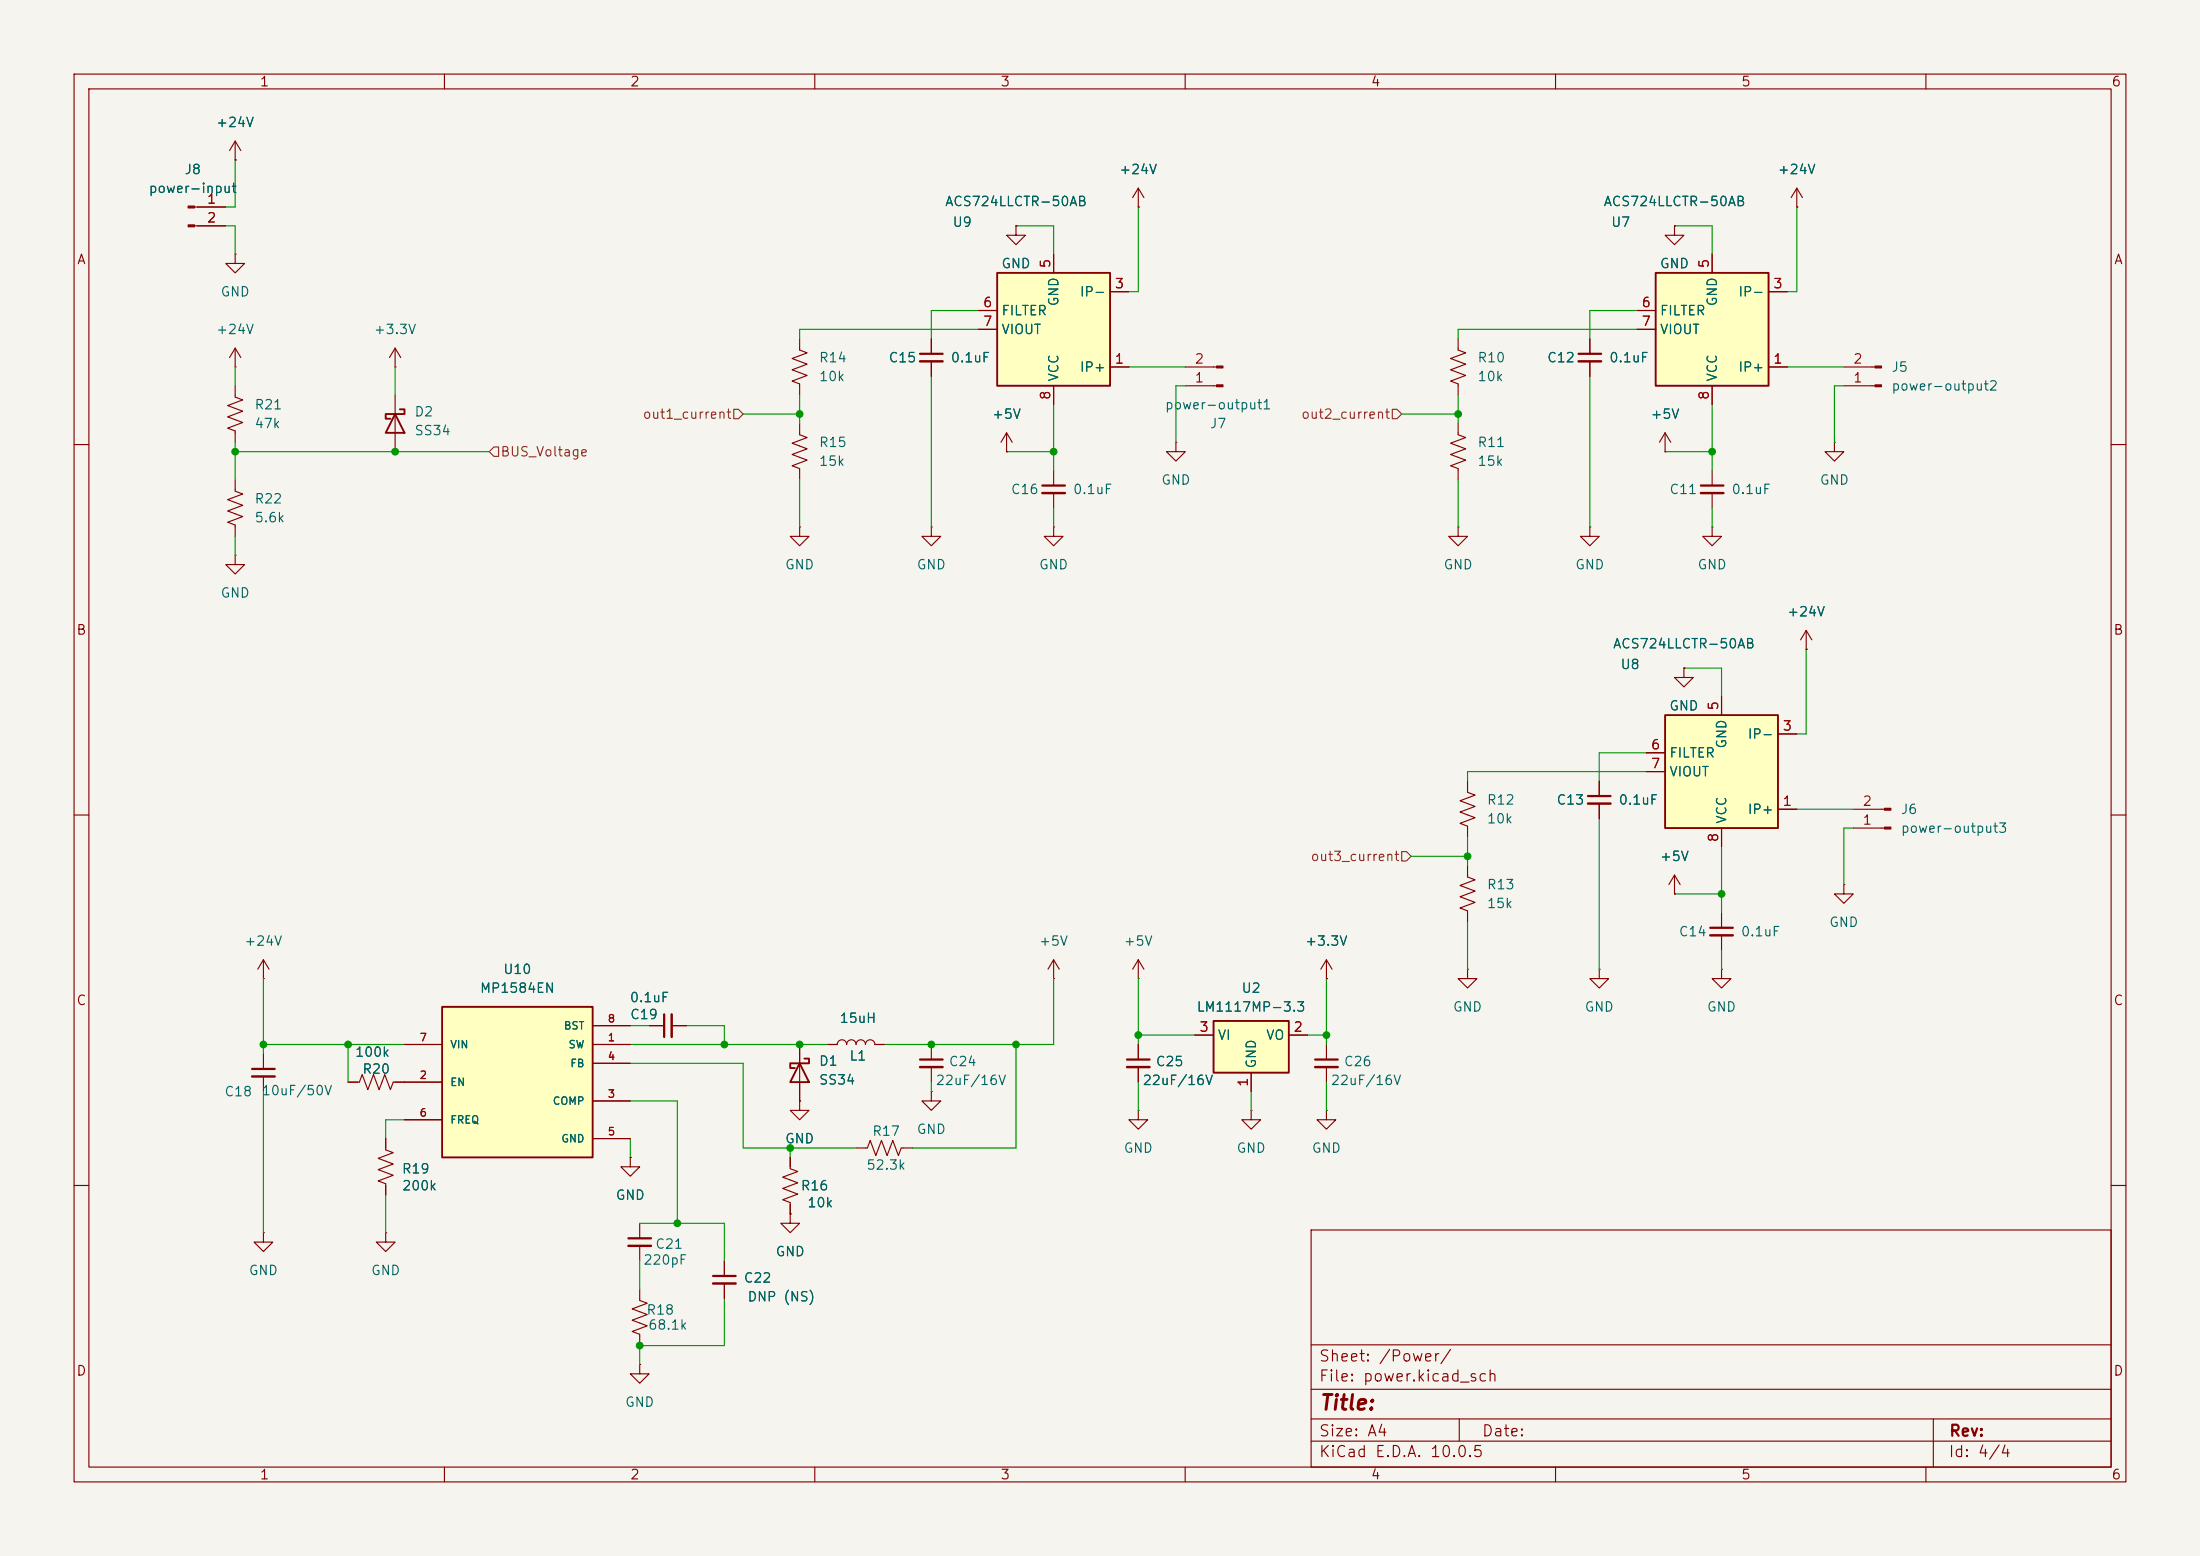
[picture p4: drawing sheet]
<svg xmlns="http://www.w3.org/2000/svg" width="297mm" height="210mm" viewBox="0 0 297 210" stroke-linecap="round" stroke-linejoin="round" font-family="sans-serif">
<path d="M0 0h297v210h-297z" fill="#f5f4ef" stroke="#f5f4ef" stroke-width=".14"/>
<g fill="none" stroke="#840000" stroke-width=".15">
<path d="M10 10h277v190h-277zM12 12h273v186h-273zM60 10v2M110 10v2M160 10v2M210 10v2M260 10v2M10 60h2M285 60h2M243.8 87.6h.1M243.8 85.1l-.7 1.3M243.8 85.1l.8 1.3"/>
<path d="M243.8 85.1v2.5M10 110h2M248.9 119.4v1.3h1.3l-1.3 1.2-1.3-1.2h1.3M248.9 119.4h.1M285 110h2M179.1 132.1h.1M179.1 129.5v2.6M179.1 129.5l-.8 1.3M179.1 129.5l.7 1.3M115.6 154.9h1.5l.4-1 .7 2.1 .8-2.1 .8 2.1 .7-2.1 .8 2.1 .4-1.1h1.5M153.7 141v2M153.7 144v2.1"/>
<path d="M179.1 149.9v1.2h1.2l-1.2 1.3-1.3-1.3h1.3M179.1 149.9h.1M179.1 141v2M179.1 144v2.1M10 160h2M86.4 174v1.5l1 .4-2.1 .8 2.1 .7-2.1 .8 2.1 .7-2.1 .8 1.1 .4v1.5M177 166h108v32h-108zM285 160h2M60 198v2M86.4 184.2v1.2h1.2l-1.2 1.3-1.3-1.3h1.3M86.4 184.2h.1M110 198v2"/>
<path d="M160 198v2M177 194.5h108M177 191.5h108M177 187.5h108M177 181.5h108M197 191.5v3M210 198v2M260 198v2M261 191.5v6.5"/>
</g>
<path d="M152.1 143h3.1M177.5 143h3.1" fill="none" stroke="#840000" stroke-width=".3"/>
<path d="M152.1 144h3.1M177.5 144h3.1" fill="none" stroke="#840000" stroke-width=".33"/>
<path d="M163.8 137.8h10.2v7h-10.2z" fill="#ffffc2"/>
<path d="M163.8 137.8h10.2v7h-10.2z" fill="none" stroke="#840000" stroke-width=".25"/>
<g fill="none" stroke="#840000" stroke-width=".15">
<path d="M196.8 45.7v1.5l1.1 .4-2.1 .8 2.1 .7-2.1 .8 2.1 .8-2.1 .7 1 .4v1.5M214.6 45.7v2.1M214.6 48.8v2M224.8 58.4l-.8 1.3M224.8 58.4l.8 1.3M224.8 58.4v2.6M247.6 59.7v1.3h1.3l-1.3 1.2-1.2-1.2h1.2M247.6 59.7h.1M248.9 52.1h4.2M248.9 49.5h4.2M224.8 61h.1M231.1 71.1v1.3h1.3l-1.3 1.3-1.2-1.3h1.2"/>
<path d="M231.1 71.1h.1M231.1 63.5v2M231.1 66.5v2.1M87.6 138.4h2.1M90.7 138.4h2M142.2 132.1h.1M142.2 129.5l-.7 1.3M142.2 129.5l.8 1.3M142.2 129.5v2.6M153.7 132.1h.1M153.7 129.5l-.8 1.3M153.7 129.5l.7 1.3"/>
<path d="M153.7 129.5v2.6M161.3 139.7h2.5M174 139.7h2.5M52.1 153.7v1.5l1 .4-2 .7 2 .8-2 .8 2 .7-2 .8 1 .4v1.5M85.1 156.2v1.3h1.3l-1.3 1.3-1.3-1.3h1.3M85.1 156.2h.1M106.7 156.2v1.5l1 .4-2 .8 2 .7-2 .8 2 .8-2 .7 1 .4v1.5M107.9 148.6v1.3h1.3l-1.3 1.2-1.2-1.2h1.2M107.9 148.6h.1M125.7 147.3v1.3h1.3l-1.3 1.3-1.2-1.3h1.2M125.7 147.3h.1M125.7 141v2"/>
<path d="M125.7 144v2.1M153.7 149.9v1.2h1.2l-1.2 1.3-1.3-1.3h1.3M153.7 149.9h.1M168.9 149.9v1.2h1.3l-1.3 1.3-1.3-1.3h1.3M168.9 149.9h.1M168.9 144.8v2.5M52.1 166.4v1.2h1.2l-1.2 1.3-1.3-1.3h1.3M52.1 166.4h.1M86.4 165.1v2M86.4 168.1v2.1M97.8 170.2v2M97.8 173.2v2.1"/>
<path d="M106.7 163.8v1.3h1.2l-1.2 1.3-1.3-1.3h1.3M106.7 163.8h.1"/>
</g>
<path d="M213.1 47.8h3.1M229.6 65.5h3.1M89.7 136.9v3.1M124.2 143h3.1M84.8 167.1h3.1M96.3 172.2h3" fill="none" stroke="#840000" stroke-width=".3"/>
<path d="M213.1 48.8h3.1M229.6 66.5h3.1M90.7 136.9v3.1M124.2 144h3.1M84.8 168.1h3.1M96.3 173.2h3" fill="none" stroke="#840000" stroke-width=".33"/>
<g fill="#840000" stroke="#840000" stroke-width=".15">
<path d="M253.1 51.9h.9v.3h-.9z"/>
<path d="M253.1 49.4h.9v.3h-.9z"/>
</g>
<path d="M223.5 36.8h15.3v15.3h-15.3z" fill="#ffffc2"/>
<path d="M223.5 36.8h15.3v15.3h-15.3z" fill="none" stroke="#840000" stroke-width=".25"/>
<path d="M226.1 30.5v1.3h1.2l-1.2 1.2-1.3-1.2h1.3M226.1 30.5h.1M231.1 34.3v2.5M238.8 39.4h2.5M242.6 27.9h.1M242.6 25.4l-.8 1.3M242.6 25.4l.7 1.3M242.6 25.4v2.5M221 41.9h2.5M221 44.5h2.5M231.1 52.1v2.5M238.8 49.5h2.5" fill="none" stroke="#840000" stroke-width=".15"/>
<path d="M59.7 135.9h20.3v20.3h-20.3z" fill="#ffffc2"/>
<path d="M53.3 55.9l1.3 2.5h-2.5zM54 55.2h.6v.7h-2.5v.6h.6M59.7 135.9h20.3v20.3h-20.3z" fill="none" stroke="#840000" stroke-width=".25"/>
<g fill="none" stroke="#840000" stroke-width=".15">
<path d="M31.7 19.1l-.7 1.2M31.7 19.1l.8 1.2M31.7 19.1v2.5M26.3 27.9h4.2M26.3 30.5h4.2M31.7 34.3v1.3h1.3l-1.3 1.2-1.2-1.2h1.2M31.7 34.3h.1M31.7 21.6h.1M137.2 30.5v1.3h1.2l-1.2 1.2-1.3-1.2h1.3M137.2 30.5h.1M153.7 27.9h.1M153.7 25.4l-.8 1.3"/>
<path d="M153.7 25.4l.7 1.3M153.7 25.4v2.5M31.7 52.1v1.5l1.1 .4-2.1 .7 2.1 .8-2.1 .8 2.1 .7-2.1 .8 1 .4v1.5M31.7 49.5h.1M31.7 47v2.5M31.7 47l-.7 1.3M31.7 47l.8 1.3M53.3 49.5h.1M53.3 47l-.7 1.3M53.3 47l.8 1.3M53.3 47v2.5M53.3 53.3v7.7"/>
<path d="M196.8 57.2v1.5l1.1 .4-2.1 .7 2.1 .8-2.1 .7 2.1 .8-2.1 .8 1 .3v1.6M142.2 71.1v1.3h1.3l-1.3 1.3-1.2-1.3h1.2M142.2 71.1h.1M196.8 71.1v1.3h1.3l-1.3 1.3-1.2-1.3h1.2M196.8 71.1h.1M214.6 71.1v1.3h1.3l-1.3 1.3-1.2-1.3h1.2M214.6 71.1h.1M35.6 132.1h.1M35.6 129.5l-.8 1.3M35.6 129.5l.7 1.3M35.6 129.5v2.6M80 138.4h5.1"/>
<path d="M35.6 142.2v2.1M35.6 145.3v2M47 146.1h1.5l.4-1.1 .8 2.1 .7-2.1 .8 2.1 .7-2.1 .8 2.1 .4-1h6.6M54.6 141h5.1M54.6 151.1h5.1M80 141h5.1M80 148.6h5.1M80 143.5h5.1M80 153.7h5.1M35.6 166.4v1.2h1.2l-1.2 1.3-1.3-1.3h1.3M35.6 166.4h.1"/>
</g>
<path d="M34 144.3h3.1" fill="none" stroke="#840000" stroke-width=".3"/>
<path d="M34 145.3h3.1" fill="none" stroke="#840000" stroke-width=".33"/>
<g fill="#840000" stroke="#840000" stroke-width=".15">
<path d="M25.4 27.8h.9v.3h-.9z"/>
<path d="M25.4 30.4h.9v.2h-.9z"/>
</g>
<path d="M134.6 36.8h15.3v15.3h-15.3z" fill="#ffffc2"/>
<path d="M134.6 36.8h15.3v15.3h-15.3zM107.9 143.5l1.3 2.6h-2.5zM108.6 142.9h.6v.6h-2.5v.6h.6" fill="none" stroke="#840000" stroke-width=".25"/>
<g fill="none" stroke="#840000" stroke-width=".15">
<path d="M142.2 34.3v2.5M149.9 39.4h2.5M107.9 57.2v1.5l1.1 .4-2.1 .7 2.1 .8-2.1 .7 2.1 .8-2.1 .8 1 .3v1.6M107.9 45.7v1.5l1.1 .4-2.1 .8 2.1 .7-2.1 .8 2.1 .8-2.1 .7 1 .4v1.5M125.7 45.7v2.1M125.7 48.8v2M132.1 41.9h2.5M132.1 44.5h2.5M135.9 58.4l-.8 1.3M135.9 58.4l.8 1.3M135.9 58.4v2.6M142.2 52.1v2.5"/>
<path d="M149.9 49.5h2.5M158.7 59.7v1.3h1.3l-1.3 1.2-1.2-1.2h1.2M158.7 59.7h.1M160 49.5h4.2M160 52.1h4.2M31.7 64.8v1.5l1.1 .4-2.1 .7 2.1 .8-2.1 .8 2.1 .7-2.1 .8 1 .4v1.5M31.7 74.9v1.3h1.3l-1.3 1.3-1.2-1.3h1.2M31.7 74.9h.1M107.9 71.1v1.3h1.3l-1.3 1.3-1.2-1.3h1.2M107.9 71.1h.1M125.7 71.1v1.3h1.3l-1.3 1.3-1.2-1.3h1.2M125.7 71.1h.1"/>
<path d="M135.9 61h.1M142.2 63.5v2M142.2 66.5v2.1M227.3 90.2v1.2h1.3l-1.3 1.3-1.2-1.3h1.2M227.3 90.2h.1M198.1 116.8v1.6l1 .3-2 .8 2 .8-2 .7 2 .8-2 .8 1 .3v1.6M226.1 118.1l-.8 1.3M226.1 118.1l.7 1.3M226.1 118.1v2.6M198.1 130.8v1.3h1.3l-1.3 1.3-1.3-1.3h1.3M198.1 130.8h.1M215.9 130.8v1.3h1.3l-1.3 1.3-1.3-1.3h1.3"/>
<path d="M215.9 130.8h.1M226.1 120.7h.1M232.4 130.8v1.3h1.3l-1.3 1.3-1.3-1.3h1.3M232.4 130.8h.1M232.4 123.2v2M232.4 126.2v2.1M107.9 141v7.6M111.8 141h1.2a.64 .64 0 0 1 .7-.7 .64 .64 0 0 1 .6 .7 .64 .64 0 0 1 .6-.7 .64 .64 0 0 1 .7 .7 .64 .64 0 0 1 .6-.7 .64 .64 0 0 1 .6 .7 .64 .64 0 0 1 .7-.7 .64 .64 0 0 1 .6 .7h1.3"/>
</g>
<path d="M124.2 47.8h3.1M140.7 65.5h3.1M230.9 125.2h3" fill="none" stroke="#840000" stroke-width=".3"/>
<path d="M124.2 48.8h3.1M140.7 66.5h3.1M230.9 126.2h3" fill="none" stroke="#840000" stroke-width=".33"/>
<g fill="#840000" stroke="#840000" stroke-width=".15">
<path d="M164.2 51.9h.9v.3h-.9z"/>
<path d="M164.2 49.4h.9v.3h-.9z"/>
</g>
<path d="M224.8 96.5h15.2v15.3h-15.2z" fill="#ffffc2"/>
<path d="M224.8 96.5h15.2v15.3h-15.2z" fill="none" stroke="#840000" stroke-width=".25"/>
<g fill="none" stroke="#840000" stroke-width=".15">
<path d="M26.7 27.9h3.8M26.7 30.5h3.8M31.7 21.6h.1M137.2 30.5h.1M142.2 34.3v2.5M149.9 39.4h2.5M153.7 27.9h.1M226.1 30.5h.1M231.1 34.3v2.5M238.8 39.4h2.5M242.6 27.9h.1M125.7 45.7v2.1"/>
<path d="M125.7 48.8v2M132.1 41.9h2.5M132.1 44.5h2.5M142.2 52.1v2.5M149.9 49.5h2.5M214.6 45.7v2.1M214.6 48.8v2M221 41.9h2.5M221 44.5h2.5M231.1 52.1v2.5M238.8 49.5h2.5M135.9 61h.1"/>
<path d="M224.8 61h.1M227.3 90.2h.1M232.4 94v2.5M240 99.1h2.6M243.8 87.6h.1M198.1 105.4v1.5l1 .4-2 .8 2 .7-2 .8 2 .8-2 .7 1 .4v1.5M215.9 105.4v2M215.9 108.5v2M222.2 101.6h2.6M222.2 104.1h2.6M232.4 111.8v2.5M240 109.2h2.6"/>
<path d="M250.2 109.2h4.2M250.2 111.8h4.2M80 138.4h5.1M87.6 138.4h2.1M90.7 138.4h2M161.3 139.7h2.5M174 139.7h2.5M179.1 132.1h.1M226.1 120.7h.1M47 146.1h1.3M52.1 153.7v1.2M53.3 146.1h6.4"/>
<path d="M54.6 141h5.1M54.6 151.1h5.1M80 141h5.1M80 148.6h5.1M80 143.5h5.1M80 153.7h5.1M85.1 156.2h.1M106.7 156.2v1.3M107.9 148.6h.1M107.9 141v2.5M107.9 146.1v2.5M111.8 141h1.2"/>
<path d="M118.1 141h1.3M153.7 141v2M153.7 144v2.1M168.9 144.8v2.5M52.1 160v1.3M97.8 170.2v2M97.8 173.2v2.1M106.7 163.8h.1M106.7 162.6v1.2"/>
</g>
<path d="M214.4 107.4h3" fill="none" stroke="#840000" stroke-width=".3"/>
<path d="M214.4 108.5h3" fill="none" stroke="#840000" stroke-width=".33"/>
<g fill="#840000" stroke="#840000" stroke-width=".15">
<path d="M254.4 111.6h.9v.3h-.9z"/>
<path d="M254.4 109.1h.9v.2h-.9z"/>
</g>
<path d="M99.1 55.2h.6l.6 .7-.6 .6h-.6zM188 55.2h.6l.6 .7-.6 .6h-.6zM66.7 60.3h.6v1.3h-.6l-.7-.6zM189.2 114.9h.7l.6 .7-.6 .6h-.7z" fill="none" stroke="#725600" stroke-width=".15"/>
<g fill="none" stroke="#009600" stroke-width=".15">
<path d="M30.5 30.5h1.2v3.8M31.7 21.6v6.3h-1.2M137.2 30.5h5v3.8M153.7 27.9v11.5h-1.3M226.1 30.5h5v3.8M242.6 27.9v11.5h-1.3M31.7 49.5v2.6M31.7 59.7v5.1M53.3 49.5v3.8M100.3 55.9h7.6M107.9 53.3v3.9M125.7 50.8v20.3"/>
<path d="M132.1 41.9h-6.4v3.8M132.1 44.5h-24.2v1.2M142.2 54.6v8.9M152.4 49.5h7.6M160 52.1h-1.3v7.6M189.2 55.9h7.6M196.8 53.3v3.9M214.6 50.8v20.3M221 41.9h-6.4v3.8M221 44.5h-24.2v1.2M231.1 54.6v8.9M241.3 49.5h7.6"/>
<path d="M248.9 52.1h-1.3v7.6M31.7 72.4v2.5M31.7 61h34.3M107.9 64.8v6.3M135.9 61h6.3M142.2 68.6v2.5M196.8 64.8v6.3M224.8 61h6.3M231.1 68.6v2.5M227.3 90.2h5.1v3.8M243.8 87.6v11.5h-1.2M190.5 115.6h7.6"/>
<path d="M198.1 113v3.8M215.9 110.5v20.3M222.2 104.1h-24.1v1.3M222.2 101.6h-6.3v3.8M232.4 114.3v8.9M242.6 109.2h7.6M250.2 111.8h-1.3v7.6M35.6 132.1v10.1M85.1 138.4h2.5M92.7 138.4h5.1v2.6M142.2 132.1v8.9h-22.8M153.7 132.1v8.9"/>
<path d="M153.7 139.7h7.6M176.5 139.7h2.6M179.1 132.1v8.9M198.1 124.5v6.3M226.1 120.7h6.3M232.4 128.3v2.5M35.6 147.3v19.1M35.6 141h19M47 141v5.1M54.6 151.1h-2.5v2.6M85.1 143.5h15.2v11.4h15.3M85.1 141h26.7"/>
<path d="M85.1 153.7v2.5M85.1 148.6h6.3v16.5M106.7 154.9v1.3M125.7 146.1v1.2M137.2 141v13.9h-14M153.7 146.1v3.8M168.9 147.3v2.6M179.1 146.1v3.8M52.1 161.3v5.1M86.4 165.1h11.4v5.1M86.4 170.2v3.8M97.8 175.3v6.3h-11.4v2.6"/>
</g>
<g fill="#009600" stroke="#009600" stroke-width=".14">
<circle cx="106.7" cy="154.9" r=".46"/>
<circle cx="107.9" cy="141" r=".46"/>
<circle cx="97.8" cy="141" r=".46"/>
<circle cx="91.4" cy="165.1" r=".46"/>
<circle cx="86.4" cy="181.6" r=".46"/>
<circle cx="47" cy="141" r=".46"/>
<circle cx="35.6" cy="141" r=".46"/>
<circle cx="137.2" cy="141" r=".46"/>
<circle cx="142.2" cy="61" r=".46"/>
<circle cx="198.1" cy="115.6" r=".46"/>
<circle cx="232.4" cy="120.7" r=".46"/>
<circle cx="31.7" cy="61" r=".46"/>
<circle cx="107.9" cy="55.9" r=".46"/>
<circle cx="53.3" cy="61" r=".46"/>
<circle cx="196.8" cy="55.9" r=".46"/>
<circle cx="231.1" cy="61" r=".46"/>
<circle cx="125.7" cy="141" r=".46"/>
<circle cx="153.7" cy="139.7" r=".46"/>
<circle cx="179.1" cy="139.7" r=".46"/>
</g>
<text font-size="2" fill="#840000" x="178" y="190.8">Title:</text>
<g font-size="1.5" fill="#840000">
<text x="178" y="184.1">Sheet: /Power/</text>
<text x="178" y="186.8">File: power.kicad_sch</text>
<text x="178" y="197">KiCad E.D.A. 10.0.5</text>
<text x="178" y="194.2">Size: A4</text>
<text x="200" y="194.2">Date:</text>
<text x="263" y="197">Id: 4/4</text>
<text x="263" y="194.2">Rev:</text>
</g>
<g font-size="1.3" fill="#840000">
<text x="35" y="12">1</text>
<text x="85" y="12">2</text>
<text x="135" y="12">3</text>
<text x="185" y="12">4</text>
<text x="235" y="12">5</text>
<text x="285" y="12">6</text>
<text x="10.3" y="36">A</text>
<text x="285.3" y="36">A</text>
<text x="10.2" y="86">B</text>
<text x="285.2" y="86">B</text>
<text x="10.2" y="136">C</text>
<text x="285.2" y="136">C</text>
<text x="10.2" y="186">D</text>
<text x="285.2" y="186">D</text>
<text x="35" y="200">1</text>
<text x="85" y="200">2</text>
<text x="135" y="200">3</text>
<text x="185" y="200">4</text>
<text x="235" y="200">5</text>
<text x="285" y="200">6</text>
</g>
<g font-size="1.3" fill="#006464">
<text x="29.1" y="17.5">+24V</text>
<text x="24.8" y="23.8">J8</text>
<text x="151" y="23.8">+24V</text>
<text x="239.9" y="23.8">+24V</text>
<text x="20" y="26.4">power-input</text>
<text x="127.5" y="28.1">ACS724LLCTR-50AB</text>
<text x="216.4" y="28.1">ACS724LLCTR-50AB</text>
<text x="128.5" y="30.9">U9</text>
<text x="217.4" y="30.9">U7</text>
<text x="29.7" y="40.3">GND</text>
<text x="135.1" y="36.5">GND</text>
<text x="143.2" y="41.4" transform="rotate(-90 143.2 41.4)">GND</text>
<text x="145.7" y="40.3">IP-</text>
<text x="224" y="36.5">GND</text>
<text x="232.1" y="41.4" transform="rotate(-90 232.1 41.4)">GND</text>
<text x="234.6" y="40.3">IP-</text>
<text x="29.1" y="45.4">+24V</text>
<text x="50.4" y="45.4">+3.3V</text>
<text x="135.1" y="42.9">FILTER</text>
<text x="135.1" y="45.4">VIOUT</text>
<text x="224" y="42.9">FILTER</text>
<text x="224" y="45.4">VIOUT</text>
<text x="110.5" y="49.2">R14</text>
<text x="110.5" y="51.8">10k</text>
<text x="119.9" y="49.2">C15</text>
<text x="128.3" y="49.2">0.1uF</text>
<text x="143.2" y="51.6" transform="rotate(-90 143.2 51.6)">VCC</text>
<text x="145.7" y="50.5">IP+</text>
<text x="199.4" y="49.2">R10</text>
<text x="199.4" y="51.8">10k</text>
<text x="208.8" y="49.2">C12</text>
<text x="217.2" y="49.2">0.1uF</text>
<text x="232.1" y="51.6" transform="rotate(-90 232.1 51.6)">VCC</text>
<text x="234.6" y="50.5">IP+</text>
<text x="255.3" y="50.5">J5</text>
<text x="255.3" y="53">power-output2</text>
<text x="34.3" y="55.6">R21</text>
<text x="34.3" y="58.1">47k</text>
<text x="55.9" y="56.5">D2</text>
<text x="55.9" y="59.1">SS34</text>
<text x="133.8" y="56.8">+5V</text>
<text x="157.2" y="55.6">power-output1</text>
<text x="163.2" y="58.1">J7</text>
<text x="222.7" y="56.8">+5V</text>
<text x="110.5" y="60.7">R15</text>
<text x="110.5" y="63.2">15k</text>
<text x="156.7" y="65.7">GND</text>
<text x="199.4" y="60.7">R11</text>
<text x="199.4" y="63.2">15k</text>
<text x="245.6" y="65.7">GND</text>
<text x="34.3" y="68.3">R22</text>
<text x="34.3" y="70.8">5.6k</text>
<text x="136.4" y="67">C16</text>
<text x="144.8" y="67">0.1uF</text>
<text x="225.3" y="67">C11</text>
<text x="233.7" y="67">0.1uF</text>
<text x="105.9" y="77.2">GND</text>
<text x="123.7" y="77.2">GND</text>
<text x="140.2" y="77.2">GND</text>
<text x="194.8" y="77.2">GND</text>
<text x="212.6" y="77.2">GND</text>
<text x="229.1" y="77.2">GND</text>
<text x="29.7" y="81">GND</text>
<text x="241.2" y="83.5">+24V</text>
<text x="217.7" y="87.8">ACS724LLCTR-50AB</text>
<text x="218.7" y="90.6">U8</text>
<text x="225.3" y="96.2">GND</text>
<text x="233.4" y="101.1" transform="rotate(-90 233.4 101.1)">GND</text>
<text x="235.8" y="100">IP-</text>
<text x="225.3" y="102.6">FILTER</text>
<text x="225.3" y="105.1">VIOUT</text>
<text x="200.6" y="108.9">R12</text>
<text x="200.6" y="111.5">10k</text>
<text x="210" y="108.9">C13</text>
<text x="218.4" y="108.9">0.1uF</text>
<text x="233.4" y="111.3" transform="rotate(-90 233.4 111.3)">VCC</text>
<text x="235.8" y="110.2">IP+</text>
<text x="256.5" y="110.2">J6</text>
<text x="256.5" y="112.7">power-output3</text>
<text x="224" y="116.5">+5V</text>
<text x="200.6" y="120.3">R13</text>
<text x="200.6" y="122.9">15k</text>
<text x="246.9" y="125.4">GND</text>
<text x="32.9" y="128">+24V</text>
<text x="67.8" y="131.8">U10</text>
<text x="140.2" y="128">+5V</text>
<text x="151.6" y="128">+5V</text>
<text x="176.1" y="128">+3.3V</text>
<text x="226.6" y="126.7">C14</text>
<text x="234.9" y="126.7">0.1uF</text>
<text x="64.7" y="134.3">MP1584EN</text>
<text x="84.9" y="135.6">0.1uF</text>
<text x="85" y="137.9">C19</text>
<text x="161.5" y="136.9">LM1117MP-3.3</text>
<text x="167.5" y="134.3">U2</text>
<text x="196.1" y="136.9">GND</text>
<text x="213.8" y="136.9">GND</text>
<text x="230.3" y="136.9">GND</text>
<text x="47.8" y="142.9">100k</text>
<text x="113.2" y="138.4">15uH</text>
<text x="114.6" y="143.5">L1</text>
<text x="164.3" y="140.7">VI</text>
<text x="170.8" y="140.7">VO</text>
<text x="30.2" y="148.3">C18</text>
<text x="35.2" y="148.1">10uF/50V</text>
<text x="48.8" y="145.2">R20</text>
<text x="110.5" y="144.2">D1</text>
<text x="110.5" y="146.7">SS34</text>
<text x="126.2" y="146.8">22uF/16V</text>
<text x="128" y="144.2">C24</text>
<text x="154.2" y="146.8">22uF/16V</text>
<text x="155.9" y="144.2">C25</text>
<text x="169.9" y="144.3" transform="rotate(-90 169.9 144.3)">GND</text>
<text x="179.6" y="146.8">22uF/16V</text>
<text x="181.3" y="144.2">C26</text>
<text x="105.9" y="154.6">GND</text>
<text x="117.7" y="153.6">R17</text>
<text x="123.7" y="153.4">GND</text>
<text x="151.6" y="155.9">GND</text>
<text x="166.8" y="155.9">GND</text>
<text x="177" y="155.9">GND</text>
<text x="54.2" y="158.7">R19</text>
<text x="54.2" y="161">200k</text>
<text x="108" y="161">R16</text>
<text x="116.9" y="158.2">52.3k</text>
<text x="83" y="162.3">GND</text>
<text x="108.9" y="163.3">10k</text>
<text x="33.5" y="172.4">GND</text>
<text x="50" y="172.4">GND</text>
<text x="86.8" y="171">220pF</text>
<text x="88.4" y="168.9">C21</text>
<text x="100.3" y="173.4">C22</text>
<text x="104.6" y="169.9">GND</text>
<text x="87.2" y="177.7">R18</text>
<text x="87.4" y="179.8">68.1k</text>
<text x="100.8" y="176">DNP (NS)</text>
<text x="84.3" y="190.2">GND</text>
</g>
<g font-size="1.3" fill="#a90000">
<text x="27.8" y="27.8">1</text>
<text x="27.8" y="30.3">2</text>
<text x="132.6" y="41.8">6</text>
<text x="142.1" y="36.3" transform="rotate(-90 142.1 36.3)">5</text>
<text x="150.4" y="39.2">3</text>
<text x="221.5" y="41.8">6</text>
<text x="231" y="36.3" transform="rotate(-90 231 36.3)">5</text>
<text x="239.3" y="39.2">3</text>
<text x="132.6" y="44.3">7</text>
<text x="221.5" y="44.3">7</text>
<text x="150.4" y="49.4">1</text>
<text x="161.2" y="51.9">1</text>
<text x="161.2" y="49.4">2</text>
<text x="239.3" y="49.4">1</text>
<text x="250.1" y="51.9">1</text>
<text x="250.1" y="49.4">2</text>
<text x="142.1" y="54.1" transform="rotate(-90 142.1 54.1)">8</text>
<text x="231" y="54.1" transform="rotate(-90 231 54.1)">8</text>
<text x="232.3" y="96" transform="rotate(-90 232.3 96)">5</text>
<text x="222.8" y="101.5">6</text>
<text x="240.6" y="98.9">3</text>
<text x="222.8" y="104">7</text>
<text x="232.3" y="113.8" transform="rotate(-90 232.3 113.8)">8</text>
<text x="240.6" y="109.1">1</text>
<text x="251.4" y="111.6">1</text>
<text x="251.4" y="109.1">2</text>
<text x="161.8" y="139.6">3</text>
<text x="174.5" y="139.6">2</text>
<text x="168.8" y="146.8" transform="rotate(-90 168.8 146.8)">1</text>
</g>
<g font-size="1.3" fill="#725600">
<text x="86.7" y="56.8">out1_current</text>
<text x="175.6" y="56.8">out2_current</text>
<text x="67.5" y="61.9">BUS_Voltage</text>
<text x="176.8" y="116.5">out3_current</text>
</g>
<g font-size="1" fill="#a90000">
<text x="56.6" y="140.8">7</text>
<text x="82" y="140.8">1</text>
<text x="82" y="143.3">4</text>
<text x="82" y="138.2">8</text>
<text x="56.6" y="145.9">2</text>
<text x="82" y="148.4">3</text>
<text x="56.6" y="150.9">6</text>
<text x="82" y="153.5">5</text>
</g>
<g font-size="1" fill="#006464">
<text x="60.7" y="141.7">VIN</text>
<text x="76" y="139.2">BST</text>
<text x="76.7" y="141.7">SW</text>
<text x="60.7" y="146.8">EN</text>
<text x="74.5" y="149.4">COMP</text>
<text x="76.9" y="144.3">FB</text>
<text x="60.7" y="151.9">FREQ</text>
<text x="75.7" y="154.4">GND</text>
</g>
</svg>
